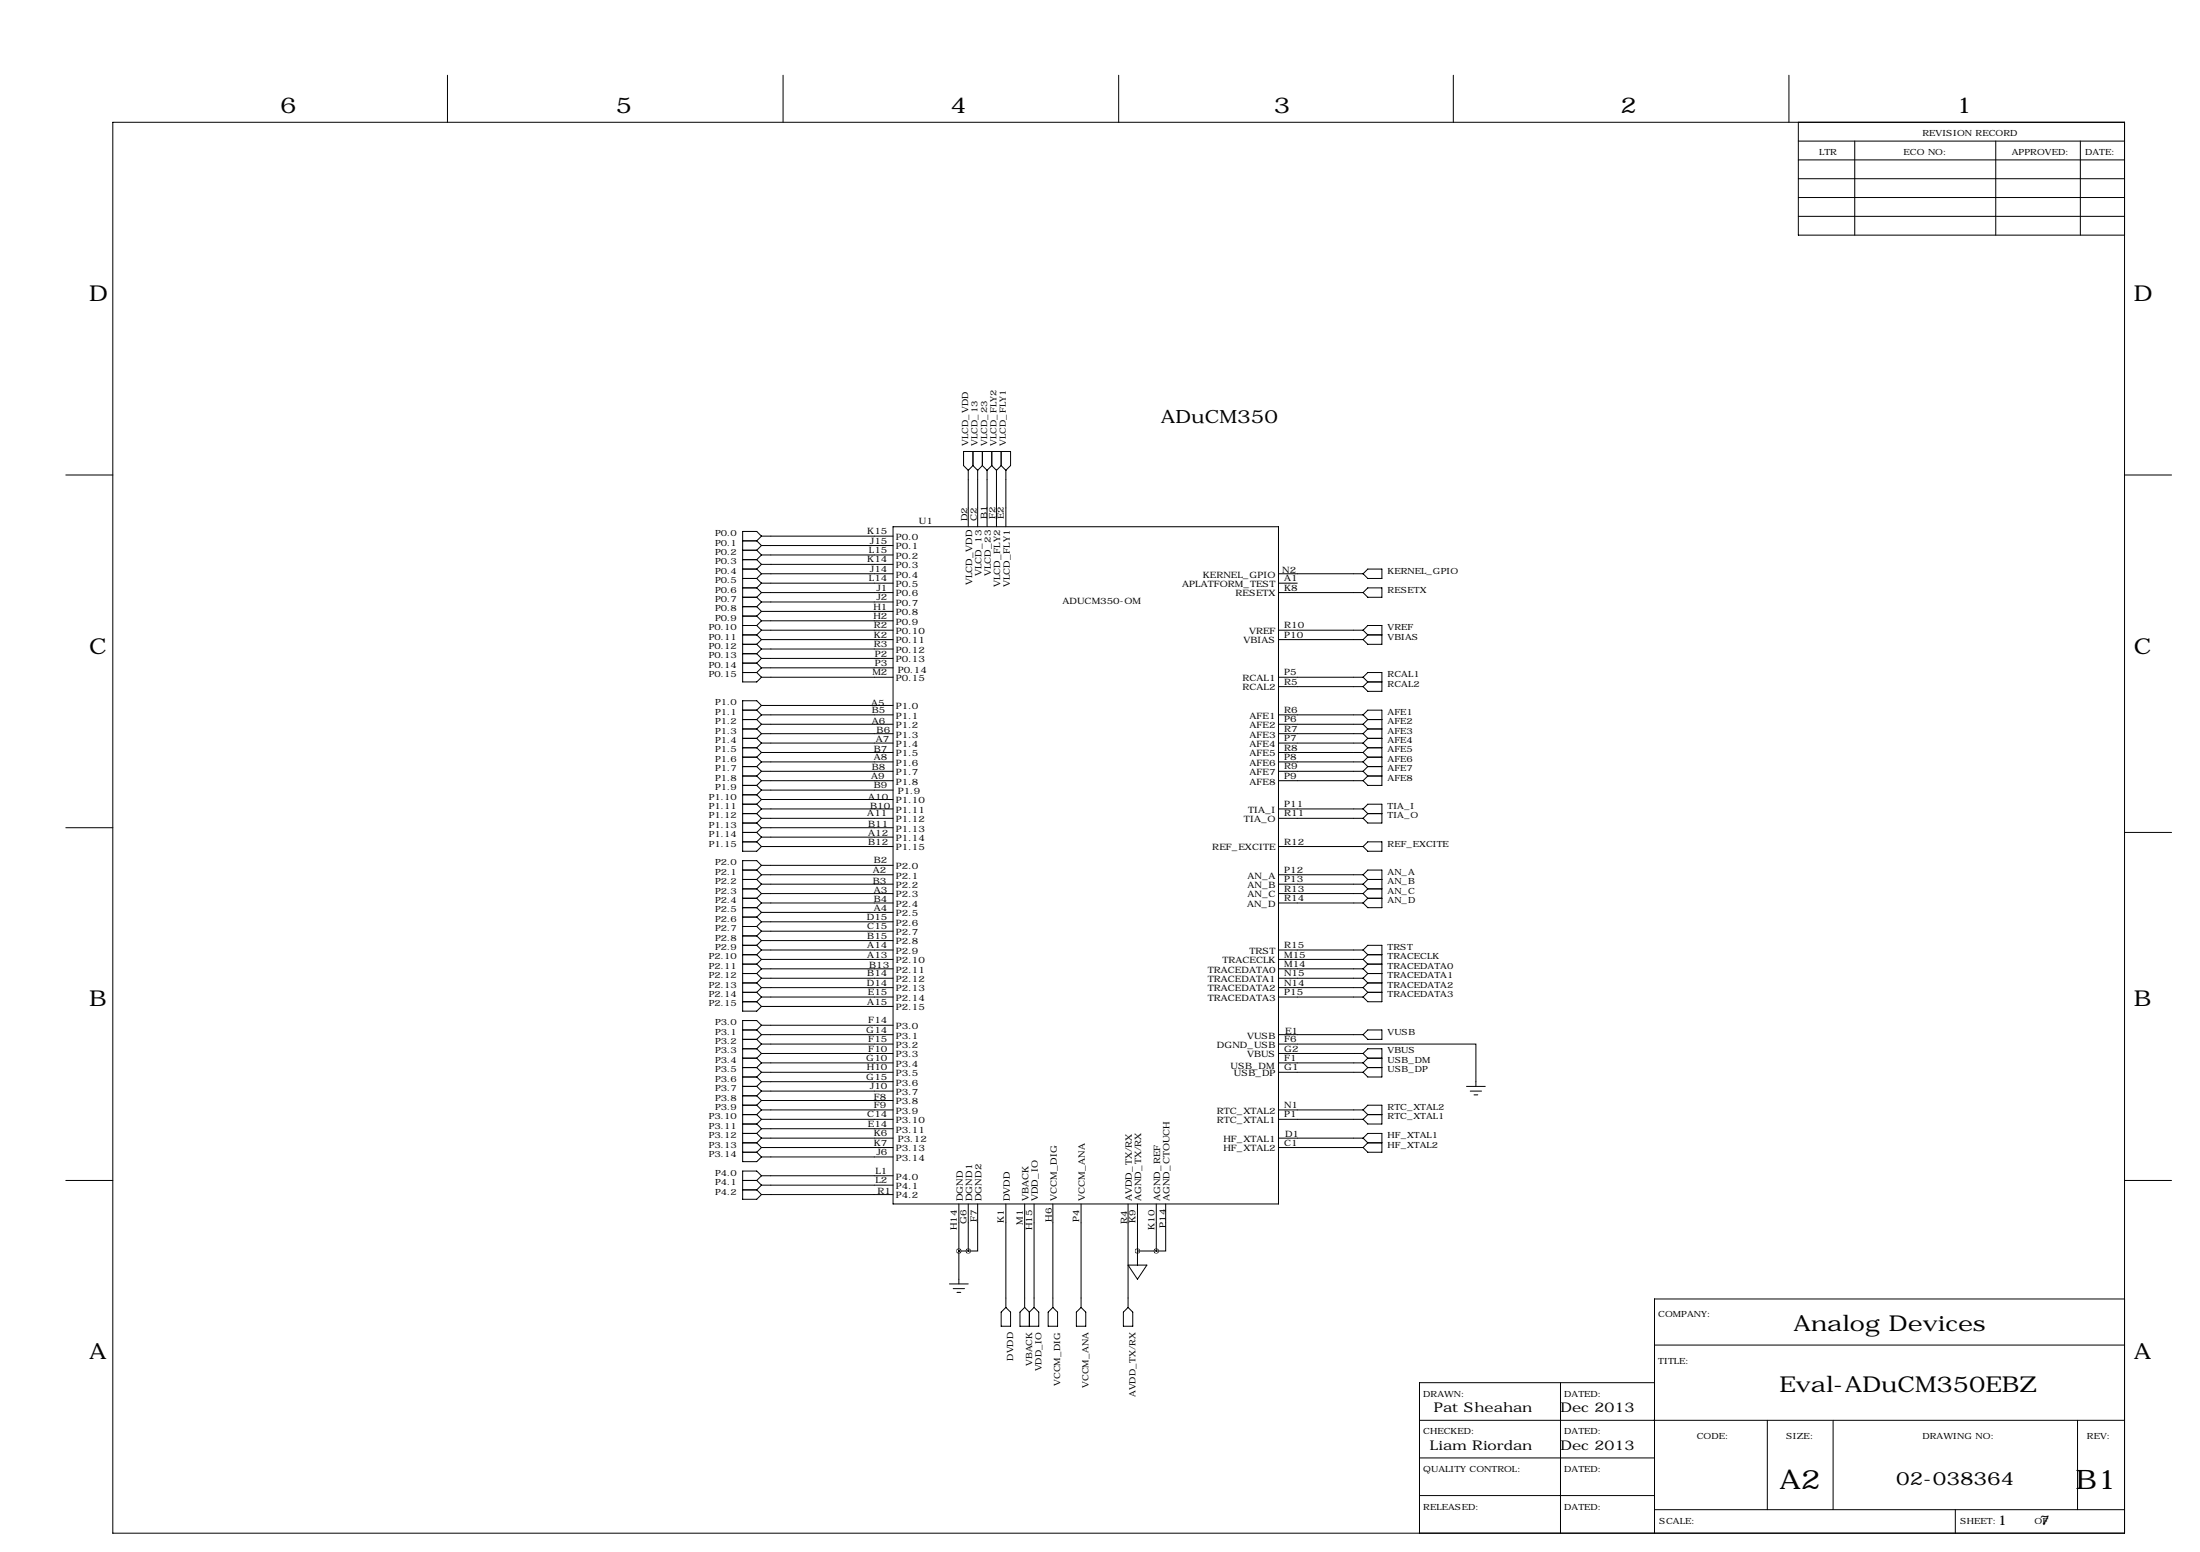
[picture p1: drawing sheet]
<svg xmlns="http://www.w3.org/2000/svg" width="594mm" height="419mm" viewBox="0 0 594 419" stroke-linecap="round" stroke-linejoin="round" font-family="sans-serif">
<g fill="none" stroke="#000" stroke-width=".27">
<path d="M30.5 33h543.5v381h-543.5zM120.9 20.3v12.7M211.6 20.3v12.7M302.3 20.3v12.7M392.7 20.3v12.7M483.4 20.3v12.7M485.9 33v30.5h88.1M485.9 38.1h88.1M501.1 38.1v25.4M539.2 38.1v25.4M562.1 38.1v25.4M485.9 48.3h88.1"/>
<path d="M485.9 43.2h88.1M485.9 53.3h88.1M485.9 58.4h88.1M17.8 128.3h12.7M261.6 127v15.2M261.6 127l-1.3-1.3v-3.8h12.7v3.8l-1.2 1.3M262.9 125.7l-1.3 1.3M262.9 121.9v3.8M262.9 125.7l1.3 1.3M264.2 127v15.2M265.4 125.7l1.3 1.3M265.4 121.9v3.8"/>
<path d="M265.4 125.7l-1.2 1.3M266.7 127v15.2M268 121.9v3.8M268 125.7l1.2 1.3M268 125.7l-1.3 1.3M269.2 127v15.2M270.5 125.7l-1.3 1.3M270.5 121.9v3.8M270.5 125.7l1.3 1.3M271.8 127v15.2M574 128.3h12.7M200.7 146.1h3.8"/>
<path d="M200.7 148.6h3.8M200.7 151.1h3.8M200.7 153.7h3.8M200.7 156.2h3.8M200.7 158.8h3.8M204.5 146.1l1.2 1.2M204.5 148.6l1.2 1.3M204.5 151.1l1.2 1.3M204.5 153.7l1.2 1.2M204.5 156.2l1.2 1.3M204.5 158.8l1.2 1.2M205.7 147.3h35.6"/>
<path d="M205.7 154.9h35.6M205.7 152.4h35.6M205.7 144.8h35.6M205.7 157.5h35.6M205.7 149.9h35.6M205.7 144.8l-1.2 1.3M205.7 144.8l-1.2-1.3h-3.8v40.6h3.8l1.2-1.2M205.7 147.3l-1.2 1.3M205.7 149.9l-1.2 1.2M205.7 152.4l-1.2 1.3M205.7 154.9l-1.2 1.3M205.7 157.5l-1.2 1.3"/>
<path d="M241.3 142.2h104.1v182.9h-104.1zM345.4 154.9h22.9M345.4 157.5h5.1M369.6 153.7h3.8v2.5h-3.8l-1.3-1.3zM200.7 161.3h3.8M200.7 163.8h3.8M200.7 166.4h3.8M200.7 168.9h3.8M200.7 171.4h3.8M200.7 174h3.8M200.7 176.5h3.8M200.7 179.1h3.8"/>
<path d="M204.5 161.3l1.2 1.3M204.5 163.8l1.2 1.3M204.5 166.4l1.2 1.2M204.5 168.9l1.2 1.3M204.5 171.4l1.2 1.3M204.5 174l1.2 1.3M204.5 176.5l1.2 1.3M204.5 179.1l1.2 1.2M205.7 172.7h35.6M205.7 170.2h35.6M205.7 167.6h35.6M205.7 160h35.6"/>
<path d="M205.7 175.3h35.6M205.7 165.1h35.6M205.7 162.6h35.6M205.7 177.8h35.6M205.7 160l-1.2 1.3M205.7 162.6l-1.2 1.2M205.7 165.1l-1.2 1.3M205.7 167.6l-1.2 1.3M205.7 170.2l-1.2 1.2M205.7 172.7l-1.2 1.3M205.7 175.3l-1.2 1.2M205.7 177.8l-1.2 1.3"/>
<path d="M345.4 172.7h22.9M345.4 170.2h22.9M345.4 160h22.9M368.3 160l1.3-1.2h3.8v2.5h-3.8zM368.3 170.2l1.3-1.3h3.8v5.1h-3.8l-1.3-1.3M368.3 170.2l1.3 1.2M369.6 171.4h3.8M369.6 171.4l-1.3 1.3M200.7 181.6h3.8M200.7 191.8h3.8M200.7 194.3h3.8M200.7 196.8h3.8"/>
<path d="M200.7 199.4h3.8M204.5 181.6l1.2 1.3M204.5 191.8l1.2 1.2M204.5 194.3l1.2 1.3M204.5 196.8l1.2 1.3M204.5 199.4l1.2 1.3M205.7 195.6h35.6M205.7 198.1h35.6M205.7 193h35.6M205.7 182.9h35.6M205.7 180.3h35.6M205.7 190.5h35.6"/>
<path d="M205.7 190.5l-1.2-1.3h-3.8v40.7h3.8l1.2-1.3M205.7 180.3l-1.2 1.3M205.7 190.5l-1.2 1.3M205.7 193l-1.2 1.3M205.7 195.6l-1.2 1.2M205.7 198.1l-1.2 1.3M345.4 195.6h22.9M345.4 198.1h22.9M345.4 193h22.9M345.4 185.4h22.9M345.4 182.9h22.9M368.3 182.9l1.3-1.3h3.8v5.1h-3.8l-1.3-1.3"/>
<path d="M368.3 193l1.3-1.2h3.8v20.3h-3.8l-1.3-1.3M368.3 193l1.3 1.3M368.3 195.6l1.3 1.2M368.3 198.1l1.3 1.3M368.3 182.9l1.3 1.2M369.6 184.1h3.8M369.6 194.3h3.8M369.6 196.8h3.8M369.6 199.4h3.8M369.6 194.3l-1.3 1.3M369.6 196.8l-1.3 1.3M369.6 199.4l-1.3 1.3"/>
<path d="M369.6 184.1l-1.3 1.3M200.7 201.9h3.8M200.7 204.5h3.8M200.7 207h3.8M200.7 209.5h3.8M200.7 212.1h3.8M200.7 214.6h3.8M200.7 217.2h3.8M200.7 219.7h3.8M204.5 201.9l1.2 1.3M204.5 204.5l1.2 1.2M204.5 207l1.2 1.3"/>
<path d="M204.5 209.5l1.2 1.3M204.5 212.1l1.2 1.3M204.5 214.6l1.2 1.3M204.5 217.2l1.2 1.2M204.5 219.7l1.2 1.3M205.7 208.3h35.6M205.7 218.4h35.6M205.7 210.8h35.6M205.7 205.7h35.6M205.7 200.7h35.6M205.7 203.2h35.6M205.7 213.4h35.6"/>
<path d="M205.7 215.9h35.6M205.7 200.7l-1.2 1.2M205.7 203.2l-1.2 1.3M205.7 205.7l-1.2 1.3M205.7 208.3l-1.2 1.2M205.7 210.8l-1.2 1.3M205.7 213.4l-1.2 1.2M205.7 215.9l-1.2 1.3M205.7 218.4l-1.2 1.3M345.4 208.3h22.9M345.4 218.4h22.9M345.4 210.8h22.9"/>
<path d="M345.4 205.7h22.9M345.4 200.7h22.9M345.4 203.2h22.9M368.3 218.4l1.3-1.2h3.8v5h-3.8l-1.3-1.2M368.3 218.4l1.3 1.3M368.3 200.7l1.3 1.2M368.3 203.2l1.3 1.3M368.3 205.7l1.3 1.3M368.3 208.3l1.3 1.2M369.6 201.9h3.8M369.6 204.5h3.8M369.6 207h3.8"/>
<path d="M369.6 209.5h3.8M369.6 219.7h3.8M369.6 219.7l-1.3 1.3M369.6 201.9l-1.3 1.3M369.6 204.5l-1.3 1.2M369.6 207l-1.3 1.3M369.6 209.5l-1.3 1.3M17.8 223.5h12.7M200.7 224.8h3.8M200.7 222.2h3.8M200.7 227.3h3.8M200.7 234.9h3.8"/>
<path d="M200.7 237.5h3.8M204.5 222.2l1.2 1.3M204.5 224.8l1.2 1.3M204.5 227.3l1.2 1.3M204.5 234.9l1.2 1.3M204.5 237.5l1.2 1.3M205.7 223.5h35.6M205.7 226.1h35.6M205.7 228.6h35.6M205.7 238.8h35.6M205.7 236.2h35.6M205.7 221h35.6"/>
<path d="M205.7 233.7h35.6M205.7 233.7l-1.2-1.3h-3.8v40.6h3.8l1.2-1.2M205.7 221l-1.2 1.2M205.7 223.5l-1.2 1.3M205.7 226.1l-1.2 1.2M205.7 233.7l-1.2 1.2M205.7 236.2l-1.2 1.3M205.7 238.8l-1.2 1.2M345.4 228.6h22.9M345.4 238.8h22.9M345.4 236.2h22.9M345.4 221h22.9"/>
<path d="M368.3 228.6l1.3-1.3h3.8v2.6h-3.8zM368.3 236.2l1.3-1.3h3.8v10.2h-3.8l-1.3-1.3M368.3 238.8l1.3 1.2M368.3 236.2l1.3 1.3M369.6 237.5h3.8M369.6 237.5l-1.3 1.3M574 224.8h12.7M200.7 240h3.8M200.7 242.6h3.8M200.7 245.1h3.8M200.7 247.6h3.8M200.7 250.2h3.8"/>
<path d="M200.7 252.7h3.8M200.7 255.3h3.8M200.7 257.8h3.8M204.5 240l1.2 1.3M204.5 242.6l1.2 1.2M204.5 245.1l1.2 1.3M204.5 247.6l1.2 1.3M204.5 250.2l1.2 1.3M204.5 252.7l1.2 1.3M204.5 255.3l1.2 1.2M204.5 257.8l1.2 1.3M205.7 254h35.6"/>
<path d="M205.7 251.5h35.6M205.7 248.9h35.6M205.7 259.1h35.6M205.7 256.5h35.6M205.7 243.8h35.6M205.7 241.3h35.6M205.7 246.4h35.6M205.7 241.3l-1.2 1.3M205.7 243.8l-1.2 1.3M205.7 246.4l-1.2 1.2M205.7 248.9l-1.2 1.3M205.7 251.5l-1.2 1.2"/>
<path d="M205.7 254l-1.2 1.3M205.7 256.5l-1.2 1.3M205.7 259.1l-1.2 1.3M345.4 259.1h22.9M345.4 256.5h22.9M345.4 243.8h22.9M345.4 241.3h22.9M368.3 256.5l1.3-1.2h3.8v15.2h-3.8l-1.3-1.3M368.3 259.1l1.3 1.3M368.3 256.5l1.3 1.3M368.3 241.3l1.3 1.3M369.6 240h3.8"/>
<path d="M369.6 242.6h3.8M369.6 257.8h3.8M369.6 257.8l-1.3 1.3M369.6 242.6l-1.3 1.2M369.6 240l-1.3 1.3M200.7 260.4h3.8M200.7 262.9h3.8M200.7 265.4h3.8M200.7 268h3.8M200.7 270.5h3.8M200.7 278.1h3.8M204.5 260.4l1.2 1.2"/>
<path d="M204.5 262.9l1.2 1.3M204.5 265.4l1.2 1.3M204.5 268l1.2 1.2M204.5 270.5l1.2 1.3M204.5 278.1l1.2 1.3M205.7 271.8h35.6M205.7 266.7h35.6M205.7 269.2h35.6M205.7 261.6h35.6M205.7 264.2h35.6M205.7 279.4h35.6M205.7 276.9h35.6"/>
<path d="M205.7 276.9l-1.2-1.3h-3.8v38.1h3.8l1.2-1.3M205.7 261.6l-1.2 1.3M205.7 264.2l-1.2 1.2M205.7 266.7l-1.2 1.3M205.7 269.2l-1.2 1.3M205.7 276.9l-1.2 1.2M205.7 279.4l-1.2 1.3M345.4 266.7h22.9M345.4 269.2h22.9M345.4 261.6h22.9M345.4 264.2h22.9M345.4 279.4h22.9"/>
<path d="M368.3 264.2l1.3 1.2M368.3 261.6l1.3 1.3M368.3 266.7l1.3 1.3M369.6 260.4h3.8M369.6 262.9h3.8M369.6 265.4h3.8M369.6 268h3.8M369.6 278.1h3.8v2.6h-3.8l-1.3-1.3zM369.6 260.4l-1.3 1.2M369.6 268l-1.3 1.2M369.6 262.9l-1.3 1.3M369.6 265.4l-1.3 1.3"/>
<path d="M200.7 280.7h3.8M200.7 283.2h3.8M200.7 285.8h3.8M200.7 288.3h3.8M200.7 290.8h3.8M200.7 293.4h3.8M200.7 295.9h3.8M200.7 298.4h3.8M204.5 280.7l1.2 1.2M204.5 283.2l1.2 1.3M204.5 285.8l1.2 1.2M204.5 288.3l1.2 1.3"/>
<path d="M204.5 290.8l1.2 1.3M204.5 293.4l1.2 1.2M204.5 295.9l1.2 1.3M204.5 298.4l1.2 1.3M205.7 292.1h35.6M205.7 294.6h35.6M205.7 284.5h35.6M205.7 281.9h35.6M205.7 287h35.6M205.7 289.6h35.6M205.7 299.7h35.6M205.7 297.2h35.6"/>
<path d="M205.7 281.9l-1.2 1.3M205.7 284.5l-1.2 1.3M205.7 287l-1.2 1.3M205.7 289.6l-1.2 1.2M205.7 292.1l-1.2 1.3M205.7 294.6l-1.2 1.3M205.7 297.2l-1.2 1.2M205.7 299.7l-1.2 1.3M345.4 281.9h53.4v11.5M345.4 284.5h22.9M345.4 287h22.9M345.4 289.6h22.9"/>
<path d="M345.4 299.7h22.9M368.3 284.5l1.3-1.3h3.8v7.6h-3.8l-1.3-1.2M368.3 299.7l1.3-1.3h3.8v5.1h-3.8l-1.3-1.2M368.3 299.7l1.3 1.3M368.3 284.5l1.3 1.3M368.3 287l1.3 1.3M369.6 285.8h3.8M369.6 288.3h3.8M369.6 285.8l-1.3 1.2M369.6 288.3l-1.3 1.3M396.2 293.4h5.1M397.3 294.6h3"/>
<path d="M398.3 295.7h1M17.8 318.8h12.7M200.7 318.8h3.8M200.7 301h3.8M200.7 303.5h3.8M200.7 306.1h3.8M200.7 308.6h3.8M200.7 311.1h3.8M204.5 301l1.2 1.3M204.5 303.5l1.2 1.3M204.5 306.1l1.2 1.2M204.5 308.6l1.2 1.3"/>
<path d="M204.5 311.1l1.2 1.3M204.5 318.8l1.2 1.2M205.7 302.3h35.6M205.7 304.8h35.6M205.7 309.9h35.6M205.7 307.3h35.6M205.7 312.4h35.6M205.7 317.5h35.6M205.7 317.5l-1.2-1.3h-3.8v7.6h3.8l1.2-1.2M205.7 302.3l-1.2 1.2M205.7 304.8l-1.2 1.3M205.7 307.3l-1.2 1.3"/>
<path d="M205.7 309.9l-1.2 1.2M205.7 317.5l-1.2 1.3M345.4 302.3h22.9M345.4 309.9h22.9M345.4 307.3h22.9M368.3 307.3l1.3-1.2h3.8v5h-3.8l-1.3-1.2M368.3 307.3l1.3 1.3M369.6 301h3.8M369.6 308.6h3.8M369.6 308.6l-1.3 1.3M369.6 301l-1.3 1.3M574 318.8h12.7"/>
<path d="M200.7 321.3h3.8M204.5 321.3l1.2 1.3M205.7 320h35.6M205.7 322.6h35.6M205.7 320l-1.2 1.3M259.1 325.1v21.6M259.1 337.8h2.5M261.6 325.1v12.7M264.2 325.1v12.7h-2.6M271.8 325.1v28M276.9 325.1v28M279.4 325.1v28"/>
<path d="M284.5 325.1v28M292.1 325.1v28M304.8 325.1v28M307.3 325.1v16.5M307.3 337.8h5.1M312.4 325.1v12.7M315 325.1v12.7h-2.6M256.5 346.7h5.1M257.6 348h3M258.6 349h1M270.5 354.3l1.3-1.2 1.2 1.2v3.8h-2.5zM276.9 353.1l-1.3 1.2v3.8h5.1v-3.8l-1.3-1.2"/>
<path d="M276.9 353.1l1.2 1.2M278.1 354.3v3.8M279.4 353.1l-1.3 1.2M283.2 354.3l1.3-1.2 1.3 1.2v3.8h-2.6zM292.1 353.1l1.3 1.2v3.8h-2.6v-3.8zM304.8 353.1l1.3 1.2v3.8h-2.6v-3.8zM304.8 341.6h5.1l-2.6 3.8zM574 350.8h-127v63.2M421.6 373.4v40.6M447 363.2h127M447 373.4h-63.5v40.6M383.5 383.5h190.5"/>
<path d="M383.5 393.7h63.5M477.5 383.5v24.2M495.3 383.5v24.2M561.3 383.5v24.2M383.5 403.9h63.5M447 407.7h127M528.3 407.7v6.3"/>
</g>
<path d="M259 337.8a.05 .05 0 0 0 .1 0 .05 .05 0 0 0-.1 0zM261.6 337.8a.05 .05 0 0 0 .1 0 .05 .05 0 0 0-.1 0zM307.3 337.8a.05 .05 0 0 0 .1 0 .05 .05 0 0 0-.1 0zM312.4 337.8a.05 .05 0 0 0 .1 0 .05 .05 0 0 0-.1 0z" fill="#000" stroke="#000" stroke-width="1.3"/>
<g font-size="7.3">
<text x="480.8" y="402">A2</text>
<text x="560.8" y="402">B1</text>
</g>
<g font-size="5.9">
<text x="75.7" y="30.5">6</text>
<text x="166.4" y="30.5">5</text>
<text x="256.8" y="30.5">4</text>
<text x="344.2" y="30.5">3</text>
<text x="437.9" y="30.5">2</text>
<text x="528.6" y="30.5">1</text>
<text x="24.1" y="81.3">D</text>
<text x="576.6" y="81.3">D</text>
<text x="24.1" y="176.5">C</text>
<text x="576.6" y="176.5">C</text>
<text x="24.1" y="271.8">B</text>
<text x="576.6" y="271.8">B</text>
<text x="484.6" y="359.5">Analog Devices</text>
<text x="24.1" y="367">A</text>
<text x="576.6" y="367">A</text>
<text x="480.8" y="376">Eval-ADuCM350EBZ</text>
</g>
<g font-size="4.9">
<text x="313.7" y="114.3">ADuCM350</text>
<text x="512.4" y="400.9">02-038364</text>
</g>
<g font-size="3.6">
<text x="387.4" y="381.3">Pat Sheahan</text>
<text x="421.6" y="381.3">Dec 2013</text>
<text x="386.4" y="391.5">Liam Riordan</text>
<text x="421.6" y="391.5">Dec 2013</text>
<text x="539.8" y="411.8">1</text>
<text x="551.2" y="411.8">7</text>
</g>
<g font-size="2.4">
<text x="248.3" y="141.5">U1</text>
<text x="261.4" y="140.7" transform="rotate(-90 261.4 140.7)">D2</text>
<text x="263.9" y="140.7" transform="rotate(-90 263.9 140.7)">C2</text>
<text x="266.7" y="140.2" transform="rotate(-90 266.7 140.2)">B1</text>
<text x="269" y="140.2" transform="rotate(-90 269 140.2)">F2</text>
<text x="271.3" y="140.2" transform="rotate(-90 271.3 140.2)">E2</text>
<text x="234.3" y="144.3">K15</text>
<text x="234.8" y="149.4">L15</text>
<text x="235" y="146.8">J15</text>
<text x="242.1" y="148.4">P0.1</text>
<text x="242.1" y="145.8">P0.0</text>
<text x="234.3" y="151.9">K14</text>
<text x="235" y="154.4">J14</text>
<text x="242.1" y="156">P0.4</text>
<text x="242.1" y="153.4">P0.3</text>
<text x="242.1" y="150.9">P0.2</text>
<text x="265.2" y="155.6" transform="rotate(-90 265.2 155.6)">VLCD_13</text>
<text x="267.7" y="155.6" transform="rotate(-90 267.7 155.6)">VLCD_23</text>
<text x="325" y="156">KERNEL_GPIO</text>
<text x="346.5" y="154.7">N2</text>
<text x="234.8" y="157">L14</text>
<text x="236.8" y="159.5">J1</text>
<text x="242.1" y="158.5">P0.5</text>
<text x="242.1" y="161.1">P0.6</text>
<text x="262.7" y="158.1" transform="rotate(-90 262.7 158.1)">VLCD_VDD</text>
<text x="270.3" y="158.6" transform="rotate(-90 270.3 158.6)">VLCD_FLY2</text>
<text x="272.8" y="158.6" transform="rotate(-90 272.8 158.6)">VLCD_FLY1</text>
<text x="319.4" y="158.5">APLATFORM_TEST</text>
<text x="333.8" y="161.1">RESETX</text>
<text x="347" y="159.5">K8</text>
<text x="347" y="157">A1</text>
<text x="236" y="167.1">H2</text>
<text x="236" y="164.6">H1</text>
<text x="236.8" y="162.1">J2</text>
<text x="242.1" y="166.1">P0.8</text>
<text x="242.1" y="163.6">P0.7</text>
<text x="287.1" y="163.1">ADUCM350-OM</text>
<text x="236.1" y="169.7">R2</text>
<text x="236.1" y="172.2">K2</text>
<text x="242.1" y="171.2">P0.10</text>
<text x="242.1" y="168.7">P0.9</text>
<text x="242.1" y="173.8">P0.11</text>
<text x="336" y="173.8">VBIAS</text>
<text x="337.5" y="171.2">VREF</text>
<text x="347" y="172.2">P10</text>
<text x="347" y="169.7">R10</text>
<text x="236.1" y="174.8">R3</text>
<text x="236.4" y="179.8">P3</text>
<text x="236.4" y="177.3">P2</text>
<text x="242.1" y="176.3">P0.12</text>
<text x="242.1" y="178.8">P0.13</text>
<text x="235.7" y="182.4">M2</text>
<text x="242.1" y="183.9">P0.15</text>
<text x="242.6" y="181.6">P0.14</text>
<text x="335.7" y="183.9">RCAL1</text>
<text x="347" y="184.9">R5</text>
<text x="347" y="182.4">P5</text>
<text x="235.3" y="190.5">A5</text>
<text x="242.1" y="191.5">P1.0</text>
<text x="335.7" y="186.5">RCAL2</text>
<text x="235.6" y="192.5">B5</text>
<text x="235.6" y="195.6">A6</text>
<text x="236.9" y="197.9">B6</text>
<text x="242.1" y="194.1">P1.1</text>
<text x="242.1" y="196.6">P1.2</text>
<text x="337.6" y="196.6">AFE2</text>
<text x="337.6" y="194.1">AFE1</text>
<text x="347" y="195.1">P6</text>
<text x="347" y="197.6">R7</text>
<text x="347" y="192.5">R6</text>
<text x="236.1" y="203">B7</text>
<text x="236.6" y="200.4">A7</text>
<text x="242.1" y="199.2">P1.3</text>
<text x="242.1" y="201.7">P1.4</text>
<text x="337.6" y="201.7">AFE4</text>
<text x="337.6" y="199.2">AFE3</text>
<text x="347" y="200.2">P7</text>
<text x="347" y="202.7">R8</text>
<text x="235.6" y="207.8">B8</text>
<text x="236.1" y="205.2">A8</text>
<text x="242.1" y="209.3">P1.7</text>
<text x="242.1" y="204.2">P1.5</text>
<text x="242.1" y="206.8">P1.6</text>
<text x="337.6" y="209.3">AFE7</text>
<text x="337.6" y="206.8">AFE6</text>
<text x="337.6" y="204.2">AFE5</text>
<text x="347" y="207.8">R9</text>
<text x="347" y="205.2">P8</text>
<text x="234.6" y="215.9">A10</text>
<text x="235.3" y="210.4">A9</text>
<text x="236.1" y="212.9">B9</text>
<text x="242.1" y="211.9">P1.8</text>
<text x="242.6" y="214.4">P1.9</text>
<text x="337.6" y="211.9">AFE8</text>
<text x="347" y="210.3">P9</text>
<text x="234.3" y="220.5">A11</text>
<text x="235.1" y="218.5">B10</text>
<text x="242.1" y="216.9">P1.10</text>
<text x="242.1" y="219.5">P1.11</text>
<text x="337.2" y="219.5">TIA_I</text>
<text x="347" y="220.5">R11</text>
<text x="347" y="217.9">P11</text>
<text x="234.6" y="225.9">A12</text>
<text x="234.6" y="223.3">B11</text>
<text x="242.1" y="227.1">P1.14</text>
<text x="242.1" y="222">P1.12</text>
<text x="242.1" y="224.6">P1.13</text>
<text x="336.1" y="222">TIA_O</text>
<text x="234.6" y="228.1">B12</text>
<text x="236.1" y="233.2">B2</text>
<text x="242.1" y="229.6">P1.15</text>
<text x="327.6" y="229.6">REF_EXCITE</text>
<text x="347" y="228.1">R12</text>
<text x="235.9" y="235.7">A2</text>
<text x="235.9" y="238.8">B3</text>
<text x="242.1" y="234.7">P2.0</text>
<text x="242.1" y="237.3">P2.1</text>
<text x="242.1" y="239.8">P2.2</text>
<text x="337.1" y="239.8">AN_B</text>
<text x="337.1" y="237.3">AN_A</text>
<text x="347" y="238.3">P13</text>
<text x="347" y="235.7">P12</text>
<text x="236.1" y="241">A3</text>
<text x="236.1" y="243.6">B4</text>
<text x="236.1" y="245.9">A4</text>
<text x="242.1" y="242.3">P2.3</text>
<text x="242.1" y="244.9">P2.4</text>
<text x="336.9" y="244.9">AN_D</text>
<text x="337.1" y="242.3">AN_C</text>
<text x="347" y="243.3">R14</text>
<text x="347" y="240.8">R13</text>
<text x="234.2" y="248.4">D15</text>
<text x="234.3" y="251">C15</text>
<text x="242.1" y="250">P2.6</text>
<text x="242.1" y="247.4">P2.5</text>
<text x="234.3" y="253.5">B15</text>
<text x="234.3" y="256">A14</text>
<text x="242.1" y="255">P2.8</text>
<text x="242.1" y="252.5">P2.7</text>
<text x="242.1" y="257.6">P2.9</text>
<text x="337.6" y="257.6">TRST</text>
<text x="347" y="256">R15</text>
<text x="234.3" y="263.7">B14</text>
<text x="234.3" y="258.6">A13</text>
<text x="234.9" y="261.4">B13</text>
<text x="242.1" y="262.7">P2.11</text>
<text x="242.1" y="260.1">P2.10</text>
<text x="326.3" y="262.7">TRACEDATA0</text>
<text x="330.3" y="260.1">TRACECLK</text>
<text x="347" y="258.6">M15</text>
<text x="347" y="261.1">M14</text>
<text x="347" y="263.7">N15</text>
<text x="234.2" y="266.2">D14</text>
<text x="234.5" y="268.7">E15</text>
<text x="242.1" y="267.7">P2.13</text>
<text x="242.1" y="265.2">P2.12</text>
<text x="326.3" y="265.2">TRACEDATA1</text>
<text x="326.3" y="267.7">TRACEDATA2</text>
<text x="347" y="266.2">N14</text>
<text x="347" y="268.7">P15</text>
<text x="234.3" y="271.3">A15</text>
<text x="242.1" y="272.8">P2.15</text>
<text x="242.1" y="270.3">P2.14</text>
<text x="326.3" y="270.3">TRACEDATA3</text>
<text x="234.1" y="278.9">G14</text>
<text x="234.6" y="281.4">F15</text>
<text x="234.6" y="276.4">F14</text>
<text x="242.1" y="280.4">P3.1</text>
<text x="242.1" y="277.9">P3.0</text>
<text x="336.9" y="280.4">VUSB</text>
<text x="347" y="281.4">F6</text>
<text x="347.2" y="279.2">E1</text>
<text x="234.1" y="286.5">G10</text>
<text x="234.6" y="284">F10</text>
<text x="242.1" y="285.5">P3.3</text>
<text x="242.1" y="283">P3.2</text>
<text x="328.8" y="283">DGND_USB</text>
<text x="336.9" y="285.5">VBUS</text>
<text x="347" y="286.5">F1</text>
<text x="347" y="284">G2</text>
<text x="234.1" y="291.6">G15</text>
<text x="234.2" y="289.1">H10</text>
<text x="242.1" y="293.1">P3.6</text>
<text x="242.1" y="288.1">P3.4</text>
<text x="242.1" y="290.6">P3.5</text>
<text x="332.5" y="288.6">USB_DM</text>
<text x="333.4" y="290.6">USB_DP</text>
<text x="347" y="289.1">G1</text>
<text x="235" y="294.1">J10</text>
<text x="236.1" y="299.2">F9</text>
<text x="236.1" y="297">F8</text>
<text x="242.1" y="295.7">P3.7</text>
<text x="242.1" y="298.2">P3.8</text>
<text x="347" y="299.2">N1</text>
<text x="234.3" y="301.8">C14</text>
<text x="234.5" y="304.3">E14</text>
<text x="242.1" y="303.3">P3.10</text>
<text x="242.1" y="305.8">P3.11</text>
<text x="242.1" y="300.8">P3.9</text>
<text x="328.8" y="303.3">RTC_XTAL1</text>
<text x="328.8" y="300.8">RTC_XTAL2</text>
<text x="347" y="301.8">P1</text>
<text x="236.1" y="309.4">K7</text>
<text x="236.1" y="306.8">K6</text>
<text x="236.8" y="311.9">J6</text>
<text x="242.1" y="310.9">P3.13</text>
<text x="242.6" y="308.4">P3.12</text>
<text x="330.6" y="310.9">HF_XTAL2</text>
<text x="330.6" y="308.4">HF_XTAL1</text>
<text x="347" y="309.4">C1</text>
<text x="347.2" y="307.1">D1</text>
<text x="236.5" y="317">L1</text>
<text x="242.1" y="313.5">P3.14</text>
<text x="236.5" y="319.5">L2</text>
<text x="237.1" y="322.3">R1</text>
<text x="242.1" y="318.5">P4.0</text>
<text x="242.1" y="321.1">P4.1</text>
<text x="242.1" y="323.6">P4.2</text>
<text x="260.1" y="324.4" transform="rotate(-90 260.1 324.4)">DGND</text>
<text x="262.7" y="324.4" transform="rotate(-90 262.7 324.4)">DGND1</text>
<text x="265.2" y="324.4" transform="rotate(-90 265.2 324.4)">DGND2</text>
<text x="272.8" y="324.4" transform="rotate(-90 272.8 324.4)">DVDD</text>
<text x="277.9" y="324.4" transform="rotate(-90 277.9 324.4)">VBACK</text>
<text x="280.4" y="324.4" transform="rotate(-90 280.4 324.4)">VDD_IO</text>
<text x="284.2" y="329.9" transform="rotate(-90 284.2 329.9)">H6</text>
<text x="285.5" y="324.4" transform="rotate(-90 285.5 324.4)">VCCM_DIG</text>
<text x="293.1" y="324.4" transform="rotate(-90 293.1 324.4)">VCCM_ANA</text>
<text x="305.8" y="324.4" transform="rotate(-90 305.8 324.4)">AVDD_TX/RX</text>
<text x="308.4" y="324.4" transform="rotate(-90 308.4 324.4)">AGND_TX/RX</text>
<text x="313.5" y="324.4" transform="rotate(-90 313.5 324.4)">AGND_REF</text>
<text x="316" y="324.4" transform="rotate(-90 316 324.4)">AGND_CTOUCH</text>
<text x="258.6" y="332.2" transform="rotate(-90 258.6 332.2)">H14</text>
<text x="261.1" y="330.6" transform="rotate(-90 261.1 330.6)">G6</text>
<text x="264" y="330" transform="rotate(-90 264 330)">F7</text>
<text x="271.3" y="330.3" transform="rotate(-90 271.3 330.3)">K1</text>
<text x="276.4" y="330.7" transform="rotate(-90 276.4 330.7)">M1</text>
<text x="278.9" y="332.2" transform="rotate(-90 278.9 332.2)">H15</text>
<text x="291.6" y="330" transform="rotate(-90 291.6 330)">P4</text>
<text x="304.6" y="330.6" transform="rotate(-90 304.6 330.6)">R4</text>
<text x="306.8" y="330.3" transform="rotate(-90 306.8 330.3)">K9</text>
<text x="311.9" y="332.1" transform="rotate(-90 311.9 332.1)">K10</text>
<text x="315" y="331.6" transform="rotate(-90 315 331.6)">P14</text>
</g>
<g font-size="2.3">
<text x="491.5" y="41.9">LTR</text>
<text x="514.4" y="41.9">ECO NO:</text>
<text x="519.4" y="36.8">REVISION RECORD</text>
<text x="543.6" y="41.9">APPROVED:</text>
<text x="563.4" y="41.9">DATE:</text>
<text x="261.6" y="120.4" transform="rotate(-90 261.6 120.4)">VLCD_VDD</text>
<text x="264.2" y="120.4" transform="rotate(-90 264.2 120.4)">VLCD_13</text>
<text x="266.7" y="120.4" transform="rotate(-90 266.7 120.4)">VLCD_23</text>
<text x="269.2" y="120.4" transform="rotate(-90 269.2 120.4)">VLCD_FLY2</text>
<text x="271.8" y="120.4" transform="rotate(-90 271.8 120.4)">VLCD_FLY1</text>
<text x="193.2" y="144.8">P0.0</text>
<text x="193.2" y="147.3">P0.1</text>
<text x="193.2" y="149.9">P0.2</text>
<text x="193.2" y="152.4">P0.3</text>
<text x="193.2" y="154.9">P0.4</text>
<text x="374.9" y="154.9">KERNEL_GPIO</text>
<text x="193.2" y="157.5">P0.5</text>
<text x="193.2" y="160">P0.6</text>
<text x="374.9" y="160">RESETX</text>
<text x="193.2" y="162.6">P0.7</text>
<text x="193.2" y="165.1">P0.8</text>
<text x="193.2" y="167.6">P0.9</text>
<text x="191.5" y="170.2">P0.10</text>
<text x="191.5" y="172.7">P0.11</text>
<text x="374.9" y="172.7">VBIAS</text>
<text x="374.9" y="170.2">VREF</text>
<text x="191.5" y="175.3">P0.12</text>
<text x="191.5" y="177.8">P0.13</text>
<text x="191.5" y="180.3">P0.14</text>
<text x="191.5" y="182.9">P0.15</text>
<text x="374.9" y="185.4">RCAL2</text>
<text x="374.9" y="182.9">RCAL1</text>
<text x="193.2" y="190.5">P1.0</text>
<text x="193.2" y="193">P1.1</text>
<text x="193.2" y="195.6">P1.2</text>
<text x="374.9" y="193">AFE1</text>
<text x="374.9" y="195.6">AFE2</text>
<text x="193.2" y="198.1">P1.3</text>
<text x="193.2" y="200.7">P1.4</text>
<text x="193.2" y="203.2">P1.5</text>
<text x="374.9" y="198.1">AFE3</text>
<text x="374.9" y="200.7">AFE4</text>
<text x="374.9" y="203.2">AFE5</text>
<text x="193.2" y="205.7">P1.6</text>
<text x="193.2" y="208.3">P1.7</text>
<text x="374.9" y="205.7">AFE6</text>
<text x="374.9" y="208.3">AFE7</text>
<text x="191.5" y="215.9">P1.10</text>
<text x="193.2" y="210.8">P1.8</text>
<text x="193.2" y="213.4">P1.9</text>
<text x="374.9" y="210.8">AFE8</text>
<text x="191.5" y="218.4">P1.11</text>
<text x="191.5" y="221">P1.12</text>
<text x="374.9" y="221">TIA_O</text>
<text x="374.9" y="218.4">TIA_I</text>
<text x="191.5" y="223.5">P1.13</text>
<text x="191.5" y="226.1">P1.14</text>
<text x="191.5" y="228.6">P1.15</text>
<text x="193.2" y="233.7">P2.0</text>
<text x="374.9" y="228.6">REF_EXCITE</text>
<text x="193.2" y="236.2">P2.1</text>
<text x="193.2" y="238.8">P2.2</text>
<text x="374.9" y="238.8">AN_B</text>
<text x="374.9" y="236.2">AN_A</text>
<text x="193.2" y="241.3">P2.3</text>
<text x="193.2" y="243.8">P2.4</text>
<text x="374.9" y="243.8">AN_D</text>
<text x="374.9" y="241.3">AN_C</text>
<text x="193.2" y="246.4">P2.5</text>
<text x="193.2" y="248.9">P2.6</text>
<text x="193.2" y="251.5">P2.7</text>
<text x="193.2" y="254">P2.8</text>
<text x="193.2" y="256.5">P2.9</text>
<text x="374.9" y="256.5">TRST</text>
<text x="191.5" y="259.1">P2.10</text>
<text x="191.5" y="261.6">P2.11</text>
<text x="374.9" y="261.6">TRACEDATA0</text>
<text x="374.9" y="259.1">TRACECLK</text>
<text x="191.5" y="264.2">P2.12</text>
<text x="191.5" y="266.7">P2.13</text>
<text x="191.5" y="269.2">P2.14</text>
<text x="374.9" y="264.2">TRACEDATA1</text>
<text x="374.9" y="269.2">TRACEDATA3</text>
<text x="374.9" y="266.7">TRACEDATA2</text>
<text x="191.5" y="271.8">P2.15</text>
<text x="193.2" y="276.9">P3.0</text>
<text x="193.2" y="279.4">P3.1</text>
<text x="193.2" y="281.9">P3.2</text>
<text x="374.9" y="279.4">VUSB</text>
<text x="193.2" y="284.5">P3.3</text>
<text x="193.2" y="287">P3.4</text>
<text x="374.9" y="284.5">VBUS</text>
<text x="374.9" y="287">USB_DM</text>
<text x="193.2" y="289.6">P3.5</text>
<text x="193.2" y="292.1">P3.6</text>
<text x="374.9" y="289.6">USB_DP</text>
<text x="193.2" y="294.6">P3.7</text>
<text x="193.2" y="297.2">P3.8</text>
<text x="193.2" y="299.7">P3.9</text>
<text x="374.9" y="299.7">RTC_XTAL2</text>
<text x="191.5" y="302.3">P3.10</text>
<text x="191.5" y="304.8">P3.11</text>
<text x="374.9" y="302.3">RTC_XTAL1</text>
<text x="191.5" y="307.3">P3.12</text>
<text x="191.5" y="309.9">P3.13</text>
<text x="374.9" y="309.9">HF_XTAL2</text>
<text x="374.9" y="307.3">HF_XTAL1</text>
<text x="191.5" y="312.4">P3.14</text>
<text x="193.2" y="317.5">P4.0</text>
<text x="193.2" y="320">P4.1</text>
<text x="193.2" y="322.6">P4.2</text>
<text x="448.1" y="355.6">COMPANY:</text>
<text x="273.8" y="367.4" transform="rotate(-90 273.8 367.4)">DVDD</text>
<text x="278.9" y="368.9" transform="rotate(-90 278.9 368.9)">VBACK</text>
<text x="281.4" y="370.3" transform="rotate(-90 281.4 370.3)">VDD_IO</text>
<text x="448.1" y="368.3">TITLE:</text>
<text x="286.5" y="374.3" transform="rotate(-90 286.5 374.3)">VCCM_DIG</text>
<text x="294.1" y="374.8" transform="rotate(-90 294.1 374.8)">VCCM_ANA</text>
<text x="306.8" y="377.3" transform="rotate(-90 306.8 377.3)">AVDD_TX/RX</text>
<text x="384.6" y="377.2">DRAWN:</text>
<text x="422.7" y="377.2">DATED:</text>
<text x="384.6" y="387.3">CHECKED:</text>
<text x="422.7" y="387.3">DATED:</text>
<text x="458.5" y="388.6">CODE:</text>
<text x="482.6" y="388.6">SIZE:</text>
<text x="519.4" y="388.6">DRAWING NO:</text>
<text x="563.9" y="388.6">REV:</text>
<text x="384.6" y="397.5">QUALITY CONTROL:</text>
<text x="422.7" y="397.5">DATED:</text>
<text x="384.6" y="407.7">RELEASED:</text>
<text x="422.7" y="407.7">DATED:</text>
<text x="448.3" y="411.5">SCALE:</text>
<text x="529.6" y="411.5">SHEET:</text>
<text x="549.7" y="411.5">OF</text>
</g>
</svg>
